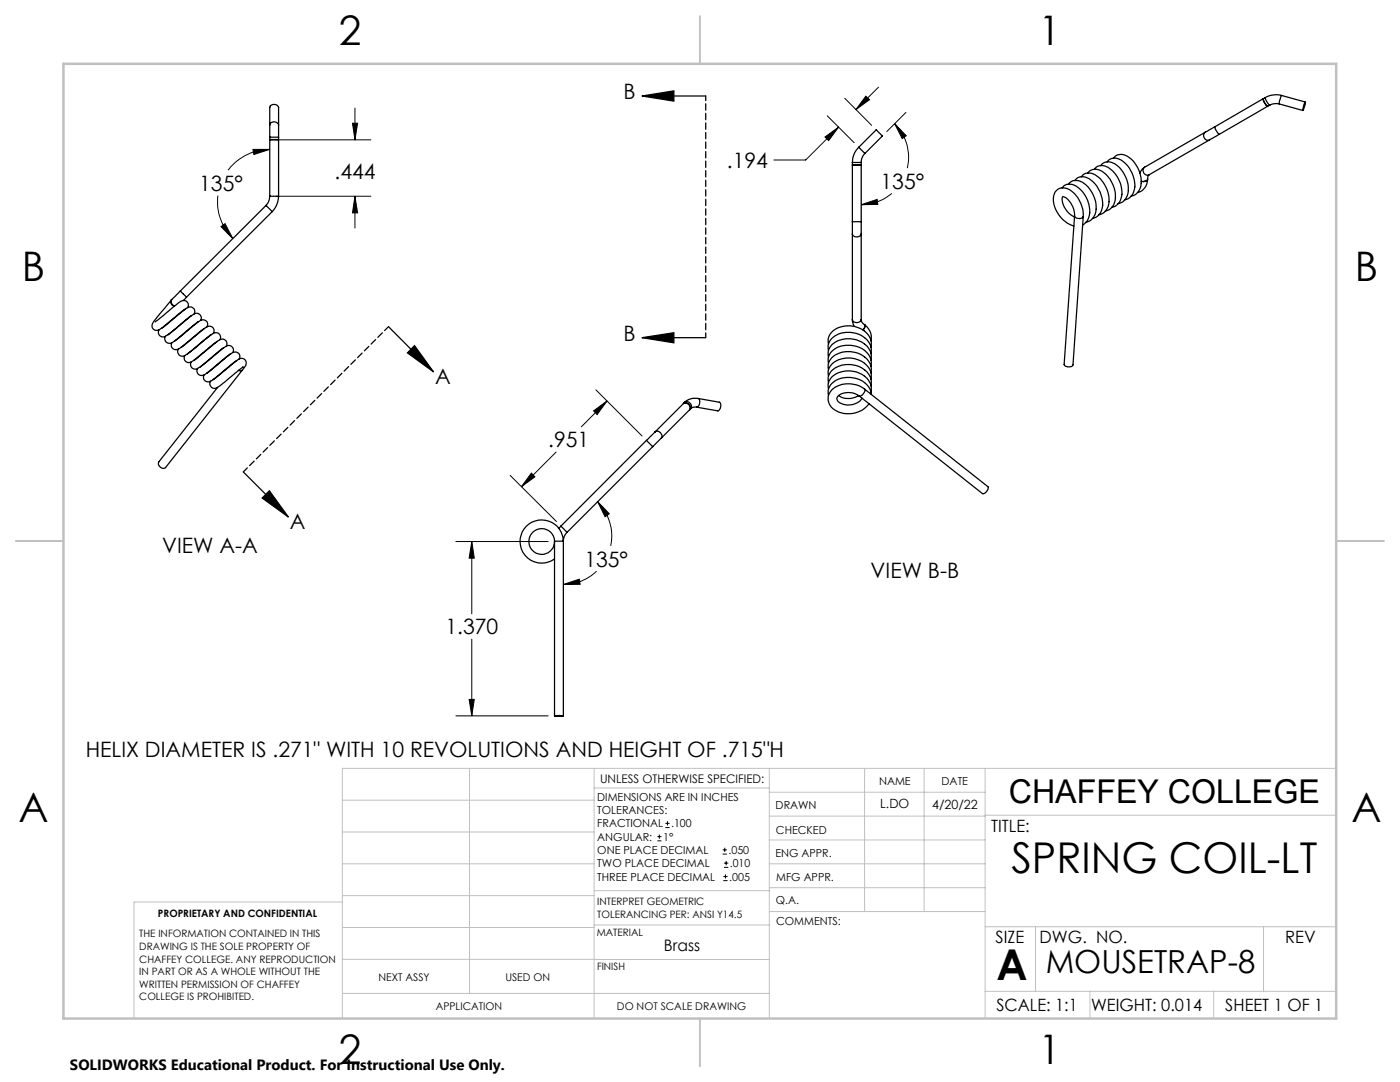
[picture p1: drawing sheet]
<svg xmlns="http://www.w3.org/2000/svg" width="279mm" height="216mm" viewBox="0 0 279 216" stroke-linecap="round" stroke-linejoin="round" font-family="sans-serif">
<g fill="none" stroke="#000" stroke-width=".2">
<path d="M168.6 19.6l5.4 5.4M172.8 19.2l.7 .7-2.7 2zM175.3 17.4l-4.5 4.5M43.5 39a10.4 10.4 0 0 0 3 8.6M50.5 29.8h3.3l-3.1 1zM53.8 29.8a10.6 10.6 0 0 0-8.3 4.2M55.1 27.9h18.9M55.1 39.2h18.9M70.3 24.6h1.1l-.6 3.3zM70.8 39.2l.6 3.3h-1.1zM70.8 21.6v6.3M70.8 39.2v6.3"/>
<path d="M164.6 27.3l2.8-1.9-2 2.6zM165.1 23.1l5.4 5.4M167.4 25.4l-6.6 6.5h-6.4M178 38.6a9.5 9.5 0 0 1-6.1 2.3M178.5 24.7l2.4 2.4-.8 .6zM178.5 24.7a9.4 9.4 0 0 1 2.6 8.8M180.8 22.4l-3.8 3.8M44.1 45.2l.8-.6 1.6 3zM171.9 40.9l3.1-1.1 .2 1zM118.9 77.8l9.2 9.2M101.8 94.9l9.3 9.2M106 94.4l.8 .7-2.7 2z"/>
<path d="M111 90.2l-6.9 6.9M118.5 82l2.6-2-1.9 2.7zM121.1 80l-5.1 5.2M91 108.1h18.4M94.2 108.1l.5 3.3h-1.1zM94.2 108.1v14.4M112.4 116.6l3.2-1 .2 1zM119.1 114a9.5 9.5 0 0 1-6.7 2.6M119.3 100.1l2.3 2.4-.8 .6zM119.3 100.1a9.9 9.9 0 0 1 2.6 8.8M93.6 139.6h1.1l-.5 3.2zM94.2 127.5v15.3"/>
<path d="M91 142.8h18.4M131.2 167.8h.8M131.2 166.9h.8M131.6 166.5v.9M132.8 165.1h.8M132.8 164.3h.8M133.2 163.9v.8M144.2 170.4h.9M144.2 169.6h.9M144.4 175.7h.8M144.4 174.9h.8M144.5 173.1h.8"/>
<path d="M144.5 172.2h.8M144.6 169.2v.8M144.8 174.5v.8M144.9 171.8v.8"/>
</g>
<g fill="none" stroke="#000" stroke-width=".25">
<path d="M128.1 19.2l6.4-1.1v2.1zM128.1 19.2h12.7M252.1 19.7l-9.6 5.6M252.1 19.7l.3 .9 .6 .6M252.1 19.7l.2 .7 .7 .8M252.5 19.5l.3 .8 .6 .7M252.5 19.5l-.4 .2M255.8 19.1a4.4 4.4 0 0 0-3.3 .4M255.8 19.1l-.5 1.1v.5M255.8 19.1l4.7 1.3M53.8 39.2a2.9 2.9 0 0 1-.7 1.8M53.8 24.9v2.5"/>
<path d="M53.8 39.2v-11.3h1.8v11.3M53.8 27.4v.4h1.8v-.4M53.8 24.9v-3.5a.95 .95 0 0 1 .9-.6 .95 .95 0 0 1 .9 .6v3.5M53.8 39.2h1.8M53.8 27.4h1.8M53.8 24.9a.93 .93 0 0 1 .9-.6 .93 .93 0 0 1 .9 .6M55.6 39.2a4.6 4.6 0 0 1-1.3 3M55.6 24.9v2.5M170.1 32.9h1.8zM170.1 32.4h1.8M170.1 32.4v11.8M171.4 29.4a4.2 4.2 0 0 0-1.3 3"/>
<path d="M171.4 29.4l3.5-3.5 .4 .5 .8 .7-3.5 3.5M171.4 29.4l1.2 1.2M171.9 32.4v11.8M172.6 30.6a2.47 2.47 0 0 0-.7 1.8M211.9 37.5a2.31 2.31 0 0 1 3.6 .2 6 6 0 0 1 1.7 5.8l-.3 .6-.8 .8M213.2 36.8a2.34 2.34 0 0 1 3.6 .2 5.7 5.7 0 0 1 1.6 6.1 2.12 2.12 0 0 1-1.7 1.2M214.5 36a2.31 2.31 0 0 1 3.6 .2 6 6 0 0 1 1.7 5.9l-.3 .5a2.11 2.11 0 0 1-1.5 1M215.8 35.3a2.34 2.34 0 0 1 3.6 .2 5.7 5.7 0 0 1 1.5 6.1 2.12 2.12 0 0 1-1.6 1.3M217.1 34.5a2.11 2.11 0 0 1 3.2-.1 5.8 5.8 0 0 1 1.9 6.5l-.1 .2a2.11 2.11 0 0 1-1.5 1M218.4 33.8a2.11 2.11 0 0 1 3.1-.1 5.5 5.5 0 0 1 1.9 6.7 2.08 2.08 0 0 1-1.5 1M219.6 33.1a2.15 2.15 0 0 1 3.2-.2 5.7 5.7 0 0 1 2 6.5 2.12 2.12 0 0 1-1.7 1.2M220.9 32.3a2.11 2.11 0 0 1 3.2-.1 5.9 5.9 0 0 1 2.1 6.1l-.3 .6a2.11 2.11 0 0 1-1.5 1"/>
<path d="M222.2 31.6a2.11 2.11 0 0 1 3.2-.1 5.6 5.6 0 0 1 2 6.4 2.12 2.12 0 0 1-1.7 1.3M227.8 36.2h.3M228.4 33.4l-.6 .6-.3 .5M228.4 33.4a.89 .89 0 0 0-.2 1.1 .89 .89 0 0 0 1.1 .4M229 35.8a2.66 2.66 0 0 1-2 2.6M229 35.8l-.3 .4 .1-.1-.7 .1M229 35.7l-.3 .4-.6 .1M229 35.7v.1M229.3 34.9l-.3 .8M240.5 26.4a.89 .89 0 0 0-.2 1.1 .89 .89 0 0 0 1.1 .4M240.5 26.4l-12.1 7M241.4 27.9l-12.1 7"/>
<path d="M242.5 25.3l-2 1.1M242.5 25.3l.2 .7 .6 .8M243.3 26.8l-1.9 1.1M252.9 21.2l-9.6 5.6M253.4 21l-.4 .2M255.3 20.7h-1.1l-.8 .3M255.3 20.7l4.7 1.3M260.5 20.4l-.1 .7-.4 .9zM34.2 59.9l-2.7 3.2a3 3 0 0 0-1.2 2 1.06 1.06 0 0 0 .9 .8 1.06 1.06 0 0 0 1-.4l4.7-3.8M34.3 59.8a.93 .93 0 0 0 .5 1.3l-.2-.1a.78 .78 0 0 1-.3-1.2zM36 58.1l-1.7 1.7M36 58.1l1.2 1.2"/>
<path d="M37.2 59.3l-.6 .7M53.1 41l1.2 1.2M53.1 41l-17.1 17.1M54.3 42.2l-17.1 17.1M170.1 44.2v2.5M170.1 44.2h1.8M170.1 46.7a.94 .94 0 0 0 .9 .6 .94 .94 0 0 0 .9-.6M170.1 46.7v17M171.9 44.2v2.5M171.9 46.7v17M214.5 43.1a3.9 3.9 0 0 0-2.4-3.9 2.92 2.92 0 0 0 .9 3l1.4 1.1M214.5 43.1l-2.1 29.6a1.11 1.11 0 0 0 1.7 .1l2.1-29.6"/>
<path d="M214.5 43.1a1.05 1.05 0 0 0 1.7 .1M216.2 43.2a6 6 0 0 0-3.3-5.6 2.05 2.05 0 0 0-2.1 .4 2.05 2.05 0 0 0-.6 2.1 6 6 0 0 0 4.1 5M37.5 61.4a.96 .96 0 0 0-.3-1.3 .96 .96 0 0 0-1.2 .1l-5 4M38.2 62.9l-3.2 2.7a6.1 6.1 0 0 1-2.4 1.6 .94 .94 0 0 1-.9-1.4M38.7 62.7a.95 .95 0 0 0-.2-1.3 .95 .95 0 0 0-1.2 .1l-5 4M39.5 64.2l-3.2 2.7a6.1 6.1 0 0 1-2.5 1.6 .91 .91 0 0 1-.8-1.4M40 63.9a.95 .95 0 0 0-.2-1.2 .95 .95 0 0 0-1.2 .1l-5.1 4M40.8 65.5l-3.2 2.6a6.8 6.8 0 0 1-2.5 1.7 .91 .91 0 0 1-.8-.5 .91 .91 0 0 1 0-.9M41.3 65.2a.95 .95 0 0 0-.2-1.2 .95 .95 0 0 0-1.3 .1l-5 4M42.1 66.8l-3.2 2.6a6.1 6.1 0 0 1-2.5 1.7 .94 .94 0 0 1-.8-1.5M42.6 66.5a.95 .95 0 0 0-.2-1.2 .95 .95 0 0 0-1.3 0l-5 4.1M43.4 68.1l-3.3 2.6a6.1 6.1 0 0 1-2.4 1.7 .91 .91 0 0 1-.8-1.5"/>
<path d="M43.9 67.8a.95 .95 0 0 0-.2-1.2 .95 .95 0 0 0-1.3 0l-5 4.1M44.6 69.4l-3.1 2.6a6.1 6.1 0 0 1-2.5 1.7 .94 .94 0 0 1-.8-1.5M45.2 69.1a.95 .95 0 0 0-.3-1.3 .95 .95 0 0 0-1.2 .1l-5 4M45.9 70.7l-3.2 2.6a6.1 6.1 0 0 1-2.4 1.6 .91 .91 0 0 1-.9-1.4M46.5 70.3a.95 .95 0 0 0-.3-1.2 .95 .95 0 0 0-1.2 .1l-5 4M47.2 71.9l-3.2 2.6a6.8 6.8 0 0 1-2.4 1.7 .91 .91 0 0 1-.9-.5 .91 .91 0 0 1 0-.9M47.7 71.6a.95 .95 0 0 0-.2-1.2 .95 .95 0 0 0-1.3 .1l-4.9 4M48.4 73.8a1.39 1.39 0 0 0 .3-2.2l-.5-.1a14.3 14.3 0 0 0-3.7 2.7l-2 1.6M48.4 73.8l-15.3 19.5a.93 .93 0 0 1-1.1-.1 .93 .93 0 0 1-.3-1l11.7-14.9M48.4 73.8l-.4 .2-.4-.1M48.5 73.2l-3.2 2.6a6.1 6.1 0 0 1-2.5 1.7 .94 .94 0 0 1-.8-1.4M77.5 65.2l9 9"/>
<path d="M82.7 69l3.8 5.2-5.2-3.8zM128.1 67.4l6.4-1v2zM128.1 67.4h12.7M139.3 79.5a3.2 3.2 0 0 0-2.7 .8M139.3 79.5l4.2 .8a1.13 1.13 0 0 1-.2 1.7l-4.3-.8M139.3 79.5a1.1 1.1 0 0 1-.3 1.7M165.3 69.9a2.82 2.82 0 0 1 2.1-3.3 4.9 4.9 0 0 1 6.4 2.6v1.4M165.3 68.7a2.78 2.78 0 0 1 2.1-3.3 4.9 4.9 0 0 1 6.4 2.5v1.4M165.3 71.2a2.78 2.78 0 0 1 2.1-3.3 5 5 0 0 1 6.3 2.2l.2 .8-.1 1M165.3 72.5a2.95 2.95 0 0 1 2.8-3.5 4.9 4.9 0 0 1 5.6 2.4l.2 .8-.1 .9M165.3 73.8a2.76 2.76 0 0 1 2.1-3.3 4.8 4.8 0 0 1 6.4 2.6v1.3M165.3 75.1a2.78 2.78 0 0 1 2.1-3.3 4.9 4.9 0 0 1 6.4 2.5v1.4"/>
<path d="M165.3 76.3a2.76 2.76 0 0 1 2.1-3.2 4.8 4.8 0 0 1 6.4 2.5v1.4M165.3 77.6a2.78 2.78 0 0 1 2.1-3.2 5 5 0 0 1 6.3 2.2l.2 .7-.1 1M167.4 78.9a3.5 3.5 0 0 0 3.9 0M170.1 63.7l.4 1.5M170.1 63.7a.93 .93 0 0 0 .9 .7 .93 .93 0 0 0 .9-.7M171.5 79a3.3 3.3 0 0 0-4.4 .2l-.1 .4a1.97 1.97 0 0 0 2.1 1.2 3.1 3.1 0 0 0 2.9-1.4M171.9 63.7l.1 .6 .5 .5M172.4 65.6l-.2 .3M172.5 64.8l.2 .4-.1-.1-.2 .5M172.5 64.8l.1 .3-.2 .5M172.5 77.6a4.8 4.8 0 0 0-6.9 .8 2.7 2.7 0 0 0 1.8 3.8 5.2 5.2 0 0 0 6-1.7M172.5 77.6l24.7 19.5a1.22 1.22 0 0 1-1.1 1.4l-24.6-19.5"/>
<path d="M172.5 77.6a1.2 1.2 0 0 1-1 1.4M172.6 64.9a2.98 2.98 0 0 1 1.2 3.1M173.9 78.7a4 4 0 0 0-4.1-3.4 3.8 3.8 0 0 0-4.5 2.6v1M48.5 94.2l9 9M52.3 99.4l1.5-1.5 3.7 5.3zM129 87.9l1.3 1.2M129 87.9l-17.1 17.1M130.3 89.1l-17.1 17.1M130.7 86.2l-1.7 1.7M130.7 86.2a.92 .92 0 0 1 1.1 .2 .92 .92 0 0 1 .2 1M132 87.4l-1.7 1.7M136.4 80.5a.9 .9 0 0 1 1.1 .2 .9 .9 0 0 1 .1 1.1 .92 .92 0 0 0-.2-1.1 .92 .92 0 0 0-1-.2z"/>
<path d="M136.4 80.5l-5.7 5.7M136.6 80.3a.95 .95 0 0 1 1.1 .1 .95 .95 0 0 1 .2 1.1M136.6 80.3l-.2 .2M137.9 81.5l-5.9 5.9M139 81.2l-.7 .1-.4 .2M110.7 108.1h1.7M110.7 108.1v34.7M111.9 105l-.4 .4M111.9 105l1.3 1.2M112.4 108.1a4.3 4.3 0 0 0-5.2-4.3 4.3 4.3 0 0 0-3 6 4.3 4.3 0 0 0 6.5 1.7M112.4 108.1v34.7M113.2 106.2a2.33 2.33 0 0 0-.8 1.8"/>
<path d="M110.7 142.8h1.7l-.6 .1z"/>
<circle cx="108.1" cy="108.1" r="2.56"/>
</g>
<path d="M77.5 65.2l-28.9 28.9" fill="none" stroke="#000" stroke-width=".25" stroke-dasharray="1.3 .6" stroke-dashoffset=".2"/>
<path d="M140.8 67.4v-48.3" fill="none" stroke="#000" stroke-width=".25" stroke-dasharray="1.3 .6" stroke-dashoffset=".3"/>
<g fill="none" stroke="#c0c0c0" stroke-width=".2">
<path d="M68.3 159.7h50.3M93.7 153.3v44.9M118.6 153.3v49.9M118.6 157.2h34.9M153.5 153.3v49.9M153.5 158.1h43.1M172.5 153.3v28.6M184.4 153.3v28.6M196.6 153.3v49.9M266.7 153.3h-198.4v49.9M68.3 178.7h50.3M68.3 172.4h50.3"/>
<path d="M68.3 166h50.3M68.3 180h-41.6v23.2M118.6 177.7h35M153.5 167.6h43.1M153.5 162.8h43.1M153.5 172.4h43.1M153.5 177.1h43.1M196.6 162.7h70.1M68.3 198.2h85.2M68.3 191.4l85.2 .1M68.3 185.1h50.3M118.6 184.6h35"/>
<path d="M153.6 181.9h43M196.6 197.8h70.1M196.6 184.9h70.1M206.7 184.9v12.9M217.5 197.8v5.4M242.2 197.8v5.4M252.2 184.9v12.9"/>
</g>
<path d="M139.7 3.2v9.5M3.1 107.9h9.6M266.7 107.9h9.5M139.7 203.2v9.6" fill="none" stroke="#c0c0c0" stroke-width=".25"/>
<path d="M12.7 12.7h254v190.5h-254z" fill="none" stroke="#c0c0c0" stroke-width=".5"/>
<g fill="#000">
<path d="M82.7 69l3.8 5.2-5.2-3.8zM52.3 99.4l1.5-1.5 3.7 5.3zM128.1 67.4l6.4-1v2zM128.1 19.2l6.4-1.1v2.1z"/>
<path d="M94.2 108.1l.5 3.3h-1.1zM93.6 139.6h1.1l-.5 3.2zM112.4 116.6l3.2-1 .2 1zM119.3 100.1l2.3 2.4-.8 .6zM118.5 82l2.6-2-1.9 2.7zM106 94.4l.8 .7-2.7 2zM70.3 24.6h1.1l-.6 3.3zM70.8 39.2l.6 3.3h-1.1zM50.5 29.8h3.3l-3.1 1zM44.1 45.2l.8-.6 1.6 3zM171.9 40.9l3.1-1.1 .2 1zM178.5 24.7l2.4 2.4-.8 .6zM172.8 19.2l.7 .7-2.7 2zM164.6 27.3l2.8-1.9-2 2.6z"/>
</g>
<g font-size="8.5">
<text x="201.8" y="174.2">SPRING COIL-LT</text>
<text x="198.9" y="195.5">A</text>
</g>
<g font-size="8.1">
<text x="67.6" y="8.9">2</text>
<text x="207.3" y="8.9">1</text>
<text x="4.4" y="56.2">B</text>
<text x="270.4" y="56.2">B</text>
<text x="3.7" y="164.1">A</text>
<text x="269.7" y="164.1">A</text>
<text x="67.6" y="212.4">2</text>
<text x="207.3" y="212.4">1</text>
</g>
<text font-size="6.5" x="201.3" y="160.2">CHAFFEY COLLEGE</text>
<text font-size="6.3" x="208.7" y="194.1">MOUSETRAP-8</text>
<g font-size="4.2">
<text x="124.4" y="19.8">B</text>
<text x="66.8" y="35.7">.444</text>
<text x="145.1" y="33.5">.194</text>
<text x="39.8" y="38.1">135°</text>
<text x="175.7" y="37.7">135°</text>
<text x="124.4" y="68">B</text>
<text x="86.8" y="76.6">A</text>
<text x="109.4" y="89.3">.951</text>
<text x="57.9" y="105.5">A</text>
<text x="32.4" y="110.3">VIEW A-A</text>
<text x="116.6" y="113">135°</text>
<text x="173.8" y="115.3">VIEW B-B</text>
<text x="88.9" y="126.6">1.370</text>
<text x="17.1" y="151.1">HELIX DIAMETER IS .271&quot; WITH 10 REVOLUTIONS AND HEIGHT OF .715&quot;H</text>
</g>
<g font-size="3.4">
<text x="197.8" y="166">TITLE:</text>
<text x="198.7" y="188.1">SIZE</text>
<text x="207.5" y="188.1">DWG. NO.</text>
<text x="256.5" y="188.2">REV</text>
<text x="198.8" y="201.7">SCALE: 1:1</text>
<text x="217.7" y="201.8">WEIGHT: 0.014</text>
<text x="244.5" y="201.7">SHEET 1 OF 1</text>
</g>
<text font-size="3.2" x="132.5" y="189.8">Brass</text>
<text font-size="3" x="14" y="213.5">SOLIDWORKS Educational Product. For Instructional Use Only.</text>
<g font-size="2.5">
<text x="175.7" y="161.3">L.DO</text>
<text x="186" y="161.4">4/20/22</text>
</g>
<text font-size="2.4" x="119.8" y="156.2">UNLESS OTHERWISE SPECIFIED:</text>
<g font-size="2.2">
<text x="119.2" y="159.8">DIMENSIONS ARE IN INCHES</text>
<text x="154.8" y="161.4">DRAWN</text>
<text x="175.4" y="156.6">NAME</text>
<text x="187.9" y="156.7">DATE</text>
<text x="119.2" y="162.4">TOLERANCES:</text>
<text x="119.2" y="165.1">FRACTIONAL</text>
<text x="119.2" y="167.8">ANGULAR:</text>
<text x="132.3" y="167.8">1°</text>
<text x="133.9" y="165.1">.100</text>
<text x="154.9" y="166.3">CHECKED</text>
<text x="119.2" y="170.4">ONE PLACE DECIMAL</text>
<text x="119.2" y="173.1">TWO PLACE DECIMAL</text>
<text x="145.4" y="170.4">.050</text>
<text x="145.7" y="173.1">.010</text>
<text x="154.8" y="171">ENG APPR.</text>
<text x="119.2" y="175.7">THREE PLACE DECIMAL</text>
<text x="145.5" y="175.7">.005</text>
<text x="154.9" y="175.7">MFG APPR.</text>
<text x="154.9" y="180.4">Q.A.</text>
<text x="154.9" y="184.6">COMMENTS:</text>
</g>
<g font-size="2.1">
<text x="75.5" y="195.7">NEXT ASSY</text>
<text x="100.9" y="195.7">USED ON</text>
<text x="86.9" y="201.5">APPLICATION</text>
<text x="123.1" y="201.6">DO NOT SCALE DRAWING</text>
</g>
<g font-size="2">
<text x="31.5" y="182.9">PROPRIETARY AND CONFIDENTIAL</text>
<text x="119.2" y="180.6">INTERPRET GEOMETRIC</text>
<text x="119.2" y="183.1">TOLERANCING PER: ANSI Y14.5</text>
<text x="27.8" y="187">THE INFORMATION CONTAINED IN THIS</text>
<text x="27.8" y="189.5">DRAWING IS THE SOLE PROPERTY OF</text>
<text x="119.1" y="186.7">MATERIAL</text>
<text x="27.8" y="192.1">CHAFFEY COLLEGE. ANY REPRODUCTION</text>
<text x="27.8" y="194.6">IN PART OR AS A WHOLE WITHOUT THE</text>
<text x="27.8" y="197.1">WRITTEN PERMISSION OF CHAFFEY</text>
<text x="119.1" y="193.5">FINISH</text>
<text x="27.8" y="199.6">COLLEGE IS PROHIBITED.</text>
</g>
</svg>
